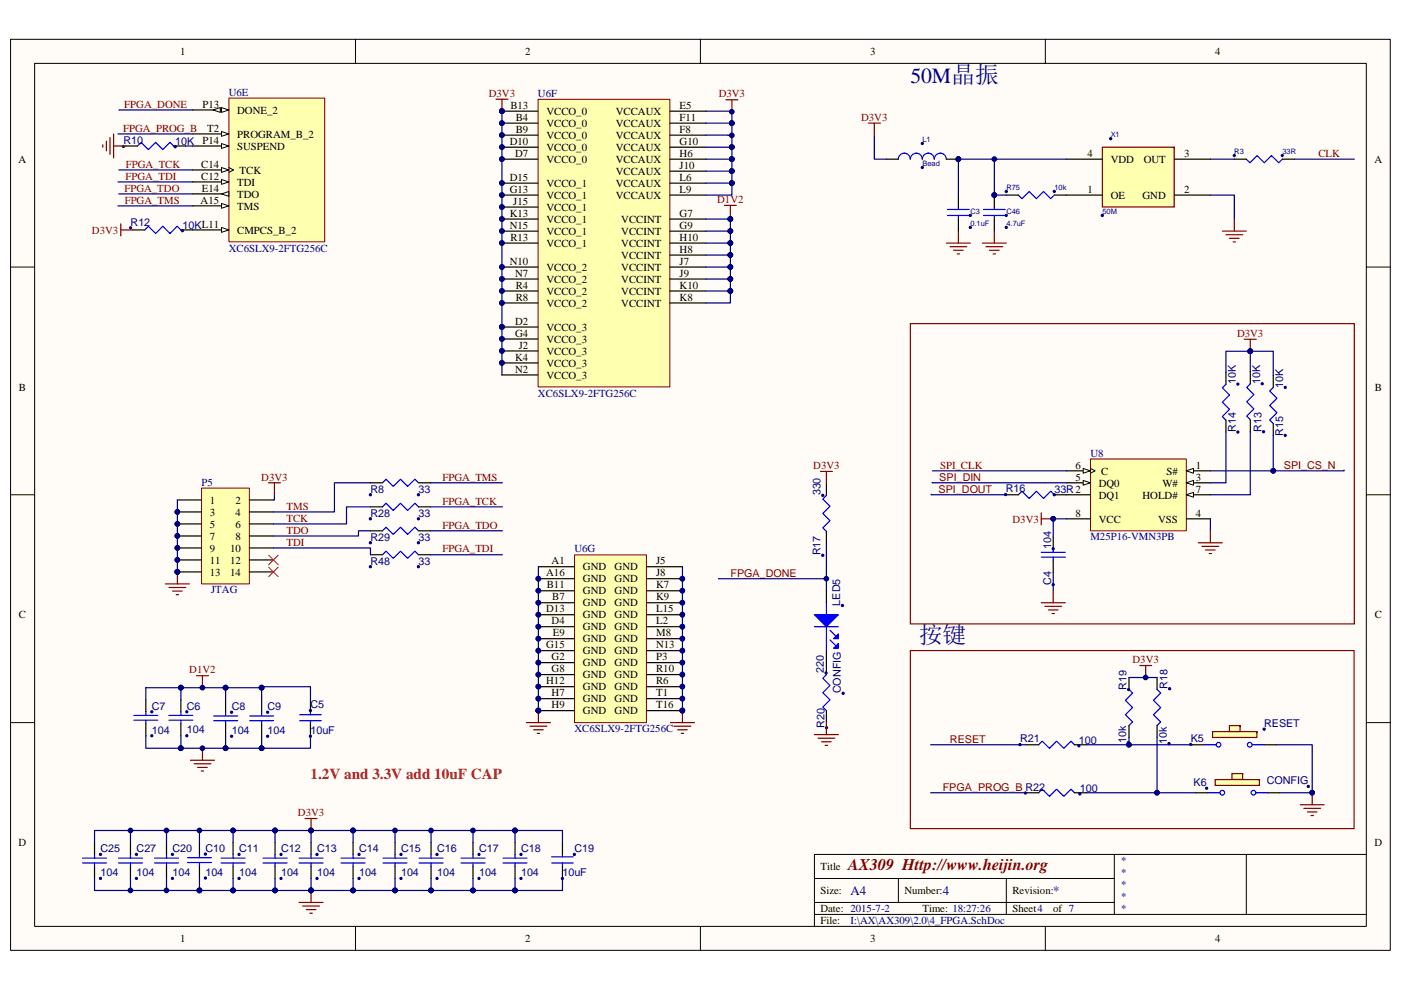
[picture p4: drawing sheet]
<svg xmlns="http://www.w3.org/2000/svg" width="297mm" height="210mm" viewBox="0 0 297 210" stroke-linecap="round" stroke-linejoin="round" font-family="sans-serif">
<path d="M2.3 8.4h292.5v193.2h-292.5z" fill="#fffcf8"/>
<path d="M2.2 8.3h292.6v193.3h-292.6z" fill="none" stroke="#000" stroke-width=".21"/>
<path d="M7.4 13.5h282.3v183h-282.3z" fill="#fffcf8"/>
<g fill="none" stroke="#000" stroke-width=".21">
<path d="M7.3 13.4h282.4v183.1h-282.4zM75.4 8.3v5.1M148.5 8.3v5.1M221.6 8.3v5.1M2.2 56.6h5.1M289.7 56.6h5.1M2.2 104.9h5.1M289.7 104.9h5.1M2.2 153.3h5.1M289.7 153.3h5.1M75.4 196.5v5.1M148.5 196.5v5.1"/>
<path d="M172.7 186.3h63.6M172.7 194h117M172.7 191.4h63.6M190.5 186.3v5.1M213.4 186.3v7.7M221.6 196.5v5.1M236.3 181.2v12.8M264.2 181.2h-91.5v15.3M289.7 181.2h-25.5v12.8"/>
</g>
<g fill="none" stroke="#00f" stroke-width=".25">
<path d="M175.2 105.1l-.7 .8 1.5 1.5-1.5 1.5 1.5 1.5-1.5 1.6 .7 .7M215.9 104.9l.8-.7 1.5 1.5 1.5-1.5 1.6 1.5 1.5-1.5 .7 .7M220.8 117.2h5.1M220.8 118.2h5.1M223.3 116.4v.8M223.3 118.2v.7M172.7 132.9h5.1M175.2 127.8v2.6M175.2 132.9v5.1M176 133.7l1.2 1.3M176 135.7l1.2 1.3M28.4 152.8h5.1"/>
<path d="M28.4 151.7h5.1M30.9 151v.7M30.9 152.8v.7M35.8 152.8h5.1M35.8 151.7h5.1M38.4 151v.7M38.4 152.8v.7M45.3 152.9h5.1M45.3 151.8h5.1M47.8 151.1v.7M47.8 152.9v.7M52.9 152.9h5.1"/>
<path d="M52.9 151.8h5.1M55.5 151.1v.7M55.5 152.9v.7M17.5 183h5.1M17.5 182h5.1M20 181.2v.8M20 183v.8M25.1 183h5.1M25.1 182h5.1M27.7 181.2v.8M27.7 183v.8M32.8 183h5"/>
<path d="M32.8 182h5M35.3 181.2v.8M35.3 183v.8M39.7 182.9h5.1M39.7 181.9h5.1M42.3 181.2v.7M42.3 182.9v.8M46.9 183h5.1M46.9 182h5.1M49.4 181.2v.8M49.4 183v.8M55.8 183h5.1"/>
<path d="M55.8 182h5.1M58.3 181.2v.8M58.3 183v.8M63.4 183h5.1M63.4 182h5.1M66 181.2v.8M66 183v.8M72.3 183h5.1M72.3 182h5.1M74.9 181.2v.8M74.9 183v.8M81.2 183h5.1"/>
<path d="M81.2 182h5.1M83.8 181.2v.8M83.8 183v.8M88.9 183h5M88.9 182h5M91.4 181.2v.8M91.4 183v.8M97.7 183h5.1M97.7 182h5.1M100.3 181.2v.8M100.3 183v.8M106.7 183h5"/>
<path d="M106.7 182h5M109.2 181.2v.8M109.2 183v.8"/>
</g>
<g fill="none" stroke="#000" stroke-width=".25">
<path d="M175.2 102.5v2.6M175.2 112.7v2.6M213.4 104.9h2.5M223.3 113.9v2.5M223.3 118.9v2.6M223.5 104.9h2.6M175.2 125.3v2.5M175.2 138v2.5M30.9 148.4v2.6M30.9 153.5v2.6M38.4 148.4v2.6M38.4 153.5v2.6"/>
<path d="M47.8 148.5v2.6M47.8 153.6v2.6M55.5 148.5v2.6M55.5 153.6v2.6M20 178.7v2.5M27.7 178.7v2.5M35.3 178.7v2.5M42.3 178.6v2.6M49.4 178.7v2.5M58.3 178.7v2.5M66 178.7v2.5M74.9 178.7v2.5"/>
<path d="M83.8 178.7v2.5M91.4 178.7v2.5M100.3 178.7v2.5M109.2 178.7v2.5M20 183.8v2.5M27.7 183.8v2.5M35.3 183.8v2.5M42.3 183.7v2.5M49.4 183.8v2.5M58.3 183.8v2.5M66 183.8v2.5M74.9 183.8v2.5"/>
<path d="M83.8 183.8v2.5M91.4 183.8v2.5M100.3 183.8v2.5M109.2 183.8v2.5"/>
</g>
<g fill="#000080" stroke="#000080" stroke-width=".21">
<path d="M174.3 117.6h.3v.4h-.3z" fill-rule="evenodd"/>
<path d="M178.4 128.3h.4v.3h-.4z" fill-rule="evenodd"/>
<path d="M84.8 181.1h.4v.3h-.4z" fill-rule="evenodd"/>
<path d="M84.8 186.1h.4v.4h-.4z" fill-rule="evenodd"/>
<path d="M67 181.1h.4v.3h-.4z" fill-rule="evenodd"/>
<path d="M67 186.1h.4v.4h-.4z" fill-rule="evenodd"/>
<path d="M50.5 181.1h.4v.3h-.4z" fill-rule="evenodd"/>
<path d="M50.5 186.1h.4v.4h-.4z" fill-rule="evenodd"/>
<path d="M75.9 181.1h.4v.3h-.4z" fill-rule="evenodd"/>
<path d="M75.9 186.1h.4v.4h-.4z" fill-rule="evenodd"/>
<path d="M110.3 181.1h.3v.3h-.3z" fill-rule="evenodd"/>
<path d="M110.3 186.1h.3v.4h-.3z" fill-rule="evenodd"/>
<path d="M92.5 181.1h.3v.3h-.3z" fill-rule="evenodd"/>
<path d="M92.5 186.1h.3v.4h-.3z" fill-rule="evenodd"/>
<path d="M21.1 181.1h.4v.3h-.4z" fill-rule="evenodd"/>
<path d="M21.1 186.1h.4v.4h-.4z" fill-rule="evenodd"/>
<path d="M28.7 181.1h.4v.3h-.4z" fill-rule="evenodd"/>
<path d="M28.7 186.1h.4v.4h-.4z" fill-rule="evenodd"/>
<path d="M36.4 181.1h.3v.3h-.3z" fill-rule="evenodd"/>
<path d="M36.4 186.1h.3v.4h-.3z" fill-rule="evenodd"/>
<path d="M48.9 150.9h.4v.3h-.4z" fill-rule="evenodd"/>
<path d="M56.6 150.9h.3v.3h-.3z" fill-rule="evenodd"/>
<path d="M223.1 123.8h.4v.4h-.4z" fill-rule="evenodd"/>
<path d="M223.4 104.8h.3v.3h-.3z" fill-rule="evenodd"/>
<circle cx="174.4" cy="105.1" r=".24"/>
<circle cx="178.8" cy="147.1" r=".24"/>
<circle cx="65.9" cy="188.9" r=".5"/>
<circle cx="59.6" cy="181.2" r=".24"/>
<circle cx="59.6" cy="186.3" r=".24"/>
<circle cx="65.9" cy="176.1" r=".5"/>
<circle cx="101.5" cy="181.2" r=".24"/>
<circle cx="101.6" cy="186.3" r=".24"/>
<circle cx="109.2" cy="176.1" r=".5"/>
<circle cx="91.4" cy="176.1" r=".5"/>
<circle cx="83.7" cy="176.1" r=".49"/>
<circle cx="42.9" cy="158.7" r=".49"/>
<circle cx="42.9" cy="145.9" r=".49"/>
<circle cx="32.2" cy="151" r=".24"/>
<circle cx="32.2" cy="156.1" r=".24"/>
<circle cx="39.6" cy="151" r=".24"/>
<circle cx="39.6" cy="156.1" r=".24"/>
<circle cx="49.1" cy="156.2" r=".24"/>
<circle cx="56.7" cy="156.2" r=".24"/>
<circle cx="43.5" cy="181.2" r=".24"/>
<circle cx="43.5" cy="186.2" r=".24"/>
<circle cx="223.3" cy="116.4" r=".24"/>
<circle cx="213.2" cy="104.9" r=".24"/>
<circle cx="223.3" cy="110" r=".49"/>
</g>
<g fill="#00f" stroke="#00f" stroke-width=".25">
<path d="M172.7 130.4h5.1l-2.6 2.5z" fill-rule="evenodd"/>
<path d="M177.8 134.5v1h-1.1z" fill-rule="evenodd"/>
<path d="M176.7 137.5l1.1-1v1z" fill-rule="evenodd"/>
</g>
<g fill="none" stroke="#800000" stroke-width=".25">
<path d="M173.9 100h2.6M175.2 100v2.5M220.8 110h2.5M220.8 108.8v2.5M254.1 115.1h5.1M254.8 115.9h3.6M255.6 116.6h2M256.4 117.4h.5M256.6 112.6v2.5M220.8 127.8h5.1M221.5 128.6h3.6M222.3 129.4h2"/>
<path d="M223.1 130.1h.5M223.3 125.3v2.5M41.7 143.3h2.5M42.9 143.3v2.6M42.9 158.7v2.5M40.4 161.2h5.1M41.1 162h3.6M41.9 162.8h2M42.7 163.5h.5M64.7 173.6h2.5M66 173.6v2.5M63.4 191.4h5.1"/>
<path d="M64.2 192.2h3.5M64.9 192.9h2.1M65.7 193.7h.5M66 188.9v2.5"/>
</g>
<path d="M197.4 104.8v.1h16M256.6 110v2.6M223.3 121.5v3.8M83.8 176.1v2.6M91.4 176.1v2.6M109.2 176.1v2.6M66 186.3v2.6" fill="none" stroke="#000080" stroke-width=".25"/>
<path d="M231.2 97.4h20.3v15.2h-20.3z" fill="#ffffb0"/>
<path d="M231.2 97.3h20.3v15.3h-20.3z" fill="none" stroke="#800000" stroke-width=".21"/>
<path d="M251.5 99.9h5.1" fill="none" stroke="#000" stroke-width=".25"/>
<path d="M251.5 99.9l1.5-.5v1z" fill="#fffcf8" stroke="#000" stroke-width=".21"/>
<path d="M226.1 104.9h5.1M251.5 102.4h5.1" fill="none" stroke="#000" stroke-width=".25"/>
<path d="M251.5 102.4l1.5-.5v1z" fill="#fffcf8" stroke="#000" stroke-width=".21"/>
<path d="M226.1 102.4h5.1M251.5 110h5.1" fill="none" stroke="#000" stroke-width=".25"/>
<path d="M229.7 101.9l1.5 .5-1.5 .5z" fill="#fffcf8" stroke="#000" stroke-width=".21"/>
<path d="M226.1 99.9h5.1" fill="none" stroke="#000" stroke-width=".25"/>
<path d="M231.2 99.4l1 .5-1 .5" fill="none" stroke="#000" stroke-width=".21"/>
<path d="M229.7 99.4l1.5 .5-1.5 .5z" fill="#fffcf8" stroke="#000" stroke-width=".21"/>
<path d="M251.5 104.9h5.1" fill="none" stroke="#000" stroke-width=".25"/>
<path d="M251.5 104.9l1.5-.5v1.1z" fill="#fffcf8" stroke="#000" stroke-width=".21"/>
<path d="M226.1 110h5.1" fill="none" stroke="#000" stroke-width=".25"/>
<g fill="none" stroke="#000080" stroke-width=".25">
<path d="M25 38.6h15.9M25.2 36h15.7M149.7 28.7h5.5M155.2 38.8v2.6h-5.5M155.2 26.1v5.1M155.2 33.8v2.5M25 43.7h15.9M25.2 41.1h15.7M154.9 51.6v2.5M106.4 69.4v10.1M154.9 61.7v2.6h-5.2M197.6 102.3l28.5 .1"/>
<path d="M226.1 110h-2.8v3.9M30.9 145.9h7.5M42.3 176.1v2.5M100.3 176.1v2.6"/>
</g>
<g fill="#000080" stroke="#000080" stroke-width=".21">
<circle cx="100.3" cy="176.1" r=".49"/>
<circle cx="223.3" cy="110" r=".49"/>
<circle cx="38.3" cy="145.9" r=".5"/>
<circle cx="42.3" cy="176.1" r=".49"/>
<circle cx="155.2" cy="23.7" r=".5"/>
<circle cx="154.8" cy="54.1" r=".49"/>
<circle cx="154.8" cy="51.5" r=".49"/>
<circle cx="154.8" cy="61.7" r=".49"/>
<circle cx="155.2" cy="28.7" r=".5"/>
<circle cx="155.2" cy="31.2" r=".5"/>
<circle cx="155.2" cy="26.1" r=".5"/>
<circle cx="155.2" cy="36.3" r=".5"/>
<circle cx="155.2" cy="33.7" r=".5"/>
<circle cx="155.2" cy="38.8" r=".5"/>
<circle cx="106.4" cy="69.3" r=".49"/>
<circle cx="106.4" cy="23.6" r=".5"/>
</g>
<path d="M105.2 21h2.5M106.4 21v2.6M153.9 21.2h2.5M155.2 21.2v2.5M153.6 43.6h2.5M154.9 43.6v2.5" fill="none" stroke="#800000" stroke-width=".25"/>
<path d="M42.8 103.5h10.1v20.3h-10.1z" fill="#ffffb0"/>
<path d="M42.7 103.5h10.2v20.3h-10.2z" fill="none" stroke="#800000" stroke-width=".21"/>
<g fill="none" stroke="#000" stroke-width=".25">
<path d="M26.6 31h2.6M36.8 31h2.5M28.1 48.8h2.6M38.3 48.8h2.6M259.9 79v2.5M265.1 78.9v2.5M270 79.7v2.5M259.9 89.1v2.6M265.1 89v2.6M270 89.8v2.6M37.6 106h5.1M37.6 108.6h5.1"/>
<path d="M37.6 111.1h5.1M37.6 113.7h5.1M37.6 116.2h5.1M37.6 118.8h5.1M52.9 106h5.1M52.9 108.6h5.1M52.9 111.1h5.1M52.9 113.7h5.1M52.9 116.2h5.1M52.9 118.8h5.1M37.6 121.3h5.1M52.9 121.3h5.1"/>
<path d="M175.2 140.5v2.6M175.2 150.7v2.6"/>
</g>
<g fill="#000080" stroke="#000080" stroke-width=".21">
<path d="M26 30.9h.3v.3h-.3z" fill-rule="evenodd"/>
<path d="M37 31h.3v.3h-.3z" fill-rule="evenodd"/>
<path d="M27.5 48.2h.3v.3h-.3z" fill-rule="evenodd"/>
<path d="M38.5 48.8h.3v.3h-.3z" fill-rule="evenodd"/>
<path d="M262.3 81.3h.3v.3h-.3z" fill-rule="evenodd"/>
<path d="M267.7 91.4h.4v.3h-.4z" fill-rule="evenodd"/>
<path d="M272.3 82h.4v.4h-.4z" fill-rule="evenodd"/>
<path d="M175.1 154.2h.3v.3h-.3z" fill-rule="evenodd"/>
<path d="M175 142.6h.3v.3h-.3z" fill-rule="evenodd"/>
<circle cx="37.6" cy="108.6" r=".49"/>
<circle cx="37.6" cy="111.1" r=".49"/>
<circle cx="37.6" cy="113.7" r=".49"/>
<circle cx="37.6" cy="116.2" r=".49"/>
<circle cx="37.6" cy="118.8" r=".49"/>
<circle cx="37.6" cy="121.3" r=".49"/>
<circle cx="114.1" cy="150.7" r=".49"/>
<circle cx="144.7" cy="150.7" r=".49"/>
<circle cx="262.5" cy="91.6" r=".24"/>
<circle cx="267.6" cy="81.4" r=".24"/>
<circle cx="265.1" cy="74.5" r=".5"/>
<circle cx="272.5" cy="92.4" r=".24"/>
<circle cx="269.9" cy="99.9" r=".49"/>
</g>
<g fill="none" stroke="#000080" stroke-width=".25">
<path d="M25 28.4h15.9M39.3 31h1.6M40.9 23.3h-15.7M197.7 99.9h28.4M259.9 91.7v10.7h-3.3M265.1 91.6v13.3h-8.5M270 92.4v7.5h-13.4M285 99.7v.2h-15M37.6 106v15.3M58.2 104.9v1.1h-.2M175.2 115.3v10M114.1 120.2v30.5"/>
<path d="M144.7 120.2v30.5M197.3 158h20.4M197.3 168.1h20.4"/>
</g>
<g fill="none" stroke="#800000" stroke-width=".25">
<path d="M21.8 30.7v.5M22.6 30v2M23.3 29.2v3.5M24.1 31h2.5M24.1 28.4v5.1M25.6 48.8h2.5M25.6 47.5v2.5M263.8 72h2.6M265.1 72v2.5M56.9 102.4h2.6M58.2 102.4v2.5M35.1 123.8h5"/>
<path d="M35.8 124.6h3.6M36.6 125.4h2M37.4 126.1h.5M37.6 121.3v2.5M111.6 153.3h5.1M112.4 154h3.5M113.1 154.8h2.1M113.9 155.6h.5M114.1 150.7v2.6M142.1 153.3h5.1M142.9 154h3.6M143.7 154.8h2"/>
<path d="M144.4 155.6h.5M144.7 150.7v2.6M172.7 155.8h5.1M173.4 156.6h3.6M174.2 157.3h2M175 158.1h.5M175.2 153.3v2.5"/>
</g>
<path d="M57 117.8l2 2M59 117.8l-2 2M57 120.3l2 2M59 120.3l-2 2" fill="none" stroke="#f00" stroke-width=".21"/>
<path d="M29.2 31l.7-.8 1.6 1.5 1.5-1.5 1.5 1.5 1.5-1.5 .8 .8M30.7 48.8l.8-.8 1.5 1.5 1.5-1.5 1.5 1.5 1.6-1.5 .7 .8M259.9 81.5l-.7 .8 1.5 1.5-1.5 1.5 1.5 1.5-1.5 1.5 .7 .8M265.1 81.4l-.8 .8 1.6 1.5-1.6 1.5 1.6 1.5-1.6 1.6 .8 .7M270 82.2l-.8 .8 1.5 1.5-1.5 1.5 1.5 1.5-1.5 1.6 .8 .7M175.2 143.1l-.7 .8 1.5 1.5-1.5 1.5 1.5 1.5-1.5 1.6 .7 .7M256.1 168.1h2.6M266.3 168.1h2.5" fill="none" stroke="#00f" stroke-width=".25"/>
<g fill="#ffffb0" stroke="#800000" stroke-width=".25">
<path d="M257.6 165.4v1.2h9.4v-1.2z" fill-rule="evenodd"/>
<path d="M261.2 164.1v1.2h2.3v-1.2z" fill-rule="evenodd"/>
</g>
<g fill="none" stroke="#00f" stroke-width=".25">
<path d="M220.2 158l.8-.8 1.5 1.5 1.5-1.5 1.5 1.5 1.6-1.5 .7 .8M255.3 158h2.5M265.5 158h2.5"/>
<circle cx="259.1" cy="168.1" r=".5"/>
<circle cx="265.8" cy="168.1" r=".49"/>
</g>
<path d="M217.7 158h2.5M227.8 158h2.6M253.6 168.1h2.5M268.8 168.1h2.6" fill="none" stroke="#000" stroke-width=".25"/>
<g fill="#000080" stroke="#000080" stroke-width=".21">
<path d="M255.7 167h.3v.4h-.3z" fill-rule="evenodd"/>
<path d="M216.1 157.8h.3v.3h-.3z" fill-rule="evenodd"/>
<path d="M228.6 158h.3v.4h-.3z" fill-rule="evenodd"/>
<circle cx="277.4" cy="166.8" r=".24"/>
</g>
<g fill="#ffffb0" stroke="#800000" stroke-width=".25">
<path d="M257.1 155.2v1.2h9.4v-1.2z" fill-rule="evenodd"/>
<path d="M260.7 153.9v1.3h2.2v-1.3z" fill-rule="evenodd"/>
</g>
<g fill="none" stroke="#00f" stroke-width=".25">
<path d="M239.4 146.2l.7 .8-1.5 1.5 1.5 1.6-1.5 1.5 1.5 1.5-.7 .8M245.3 146.2l.8 .8-1.5 1.5 1.5 1.6-1.5 1.5 1.5 1.5-.8 .8M220.2 168.1l.8-.7 1.5 1.5 1.5-1.5 1.5 1.5 1.6-1.5 .7 .7"/>
<circle cx="258.3" cy="158" r=".49"/>
<circle cx="265" cy="158" r=".5"/>
</g>
<path d="M239.4 143.7v2.5M239.4 153.9v2.5M245.3 143.7v2.5M245.3 153.9v2.5M252.8 158h2.5M268 158h2.6M217.7 168.1h2.5M227.8 168.1h2.6" fill="none" stroke="#000" stroke-width=".25"/>
<g fill="#000080" stroke="#000080" stroke-width=".21">
<path d="M217.2 168h.4v.4h-.4z" fill-rule="evenodd"/>
<path d="M228.8 168.2h.3v.4h-.3z" fill-rule="evenodd"/>
<path d="M239.1 146.1h.3l.1 .3h-.4z" fill-rule="evenodd"/>
<path d="M239.1 157.3h.3v.4h-.3z" fill-rule="evenodd"/>
<path d="M247.7 157.6h.3v.3h-.3z" fill-rule="evenodd"/>
<circle cx="252.5" cy="157.9" r=".23"/>
<circle cx="268" cy="154.7" r=".24"/>
<circle cx="278.2" cy="168.1" r=".5"/>
<circle cx="242.9" cy="143.7" r=".5"/>
<circle cx="248" cy="146.1" r=".24"/>
<circle cx="265.1" cy="74.5" r=".5"/>
<circle cx="239.4" cy="158" r=".5"/>
<circle cx="245.3" cy="168.1" r=".5"/>
<circle cx="175.2" cy="122.7" r=".5"/>
<circle cx="155.2" cy="26.1" r=".5"/>
<circle cx="155.2" cy="31.2" r=".5"/>
<circle cx="155.2" cy="33.7" r=".5"/>
<circle cx="155.2" cy="38.8" r=".5"/>
<circle cx="155.2" cy="36.3" r=".5"/>
<circle cx="154.8" cy="46.5" r=".49"/>
<circle cx="154.8" cy="49" r=".49"/>
<circle cx="154.8" cy="51.5" r=".49"/>
<circle cx="154.8" cy="54.1" r=".49"/>
<circle cx="154.8" cy="56.6" r=".49"/>
<circle cx="154.8" cy="59.2" r=".49"/>
<circle cx="154.8" cy="61.7" r=".49"/>
</g>
<path d="M193 68.6h94.1v63.7h-94.1zM193 138h94.1v37.7h-94.1zM241.6 141.2h2.6M242.9 141.2v2.5M275.7 170.7h5.1M276.4 171.4h3.6M277.2 172.2h2M278 173h.5M278.2 168.1v2.6" fill="none" stroke="#800000" stroke-width=".25"/>
<g fill="none" stroke="#000080" stroke-width=".25">
<path d="M149.7 31.2h5.5v2.6h-5.5M149.7 23.6h5.5v2.5h-5.5M149.7 36.3h5.5v2.5h-5.5M149.7 56.6h5.2M149.7 46.5h5.2M149.7 54.1h5.2v7.6h-5.2M149.7 49h5.2M149.7 59.2h5.2M154.9 46.1v5.5h-5.2M265.1 74.5h4.9v5.2M152.3 122.7h22.9M230.4 158h9"/>
<path d="M239.4 156.4v1.6h13.4M239.4 143.7h5.9M245.3 156.4v11.7h-14.9M270.6 158h7.6v10.1h-6.8M245.3 168.1h8.3"/>
</g>
<path d="M121.8 117.7h15.3v35.6h-15.3z" fill="#ffffb0"/>
<path d="M121.8 117.7h15.3v35.6h-15.3z" fill="none" stroke="#800000" stroke-width=".21"/>
<g fill="none" stroke="#000" stroke-width=".25">
<path d="M114.1 120.2h7.7M114.1 122.7h7.7M114.1 125.3h7.7M114.1 127.8h7.7M114.1 130.4h7.7M114.1 132.9h7.7M114.1 135.5h7.7M114.1 138h7.7M137.1 120.2h7.6M137.1 122.7h7.6M137.1 125.3h7.6M137.1 127.8h7.6"/>
<path d="M137.1 130.4h7.6M137.1 132.9h7.6M137.1 135.5h7.6M137.1 138h7.6M114.1 140.5h7.7M114.1 143.1h7.7M114.1 145.6h7.7M114.1 148.2h7.7M114.1 150.7h7.7M137.1 140.5h7.6M137.1 143.1h7.6M137.1 145.6h7.6"/>
<path d="M137.1 148.2h7.6M137.1 150.7h7.6"/>
</g>
<g fill="#000080" stroke="#000080" stroke-width=".21">
<circle cx="114.1" cy="122.7" r=".49"/>
<circle cx="114.1" cy="125.3" r=".49"/>
<circle cx="114.1" cy="127.8" r=".49"/>
<circle cx="114.1" cy="130.4" r=".49"/>
<circle cx="114.1" cy="132.9" r=".49"/>
<circle cx="114.1" cy="135.5" r=".49"/>
<circle cx="114.1" cy="138" r=".49"/>
<circle cx="114.1" cy="140.5" r=".49"/>
<circle cx="114.1" cy="143.1" r=".49"/>
<circle cx="114.1" cy="145.6" r=".49"/>
<circle cx="114.1" cy="148.2" r=".49"/>
<circle cx="114.1" cy="150.7" r=".49"/>
<circle cx="144.7" cy="122.7" r=".49"/>
<circle cx="144.7" cy="125.3" r=".49"/>
<circle cx="144.7" cy="127.8" r=".49"/>
<circle cx="144.7" cy="130.4" r=".49"/>
<circle cx="144.7" cy="132.9" r=".49"/>
<circle cx="144.7" cy="135.5" r=".49"/>
<circle cx="144.7" cy="138" r=".49"/>
<circle cx="144.7" cy="140.5" r=".49"/>
<circle cx="144.7" cy="143.1" r=".49"/>
<circle cx="144.7" cy="145.6" r=".49"/>
<circle cx="144.7" cy="148.2" r=".49"/>
<circle cx="144.7" cy="150.7" r=".49"/>
</g>
<path d="M114.1 21.1h27.9v61h-27.9z" fill="#ffffb0"/>
<path d="M114.1 21.1h27.9v61h-27.9z" fill="none" stroke="#800000" stroke-width=".21"/>
<g fill="none" stroke="#000" stroke-width=".25">
<path d="M106.4 23.6h7.7M106.4 26.1h7.7M106.4 28.7h7.7M106.4 31.2h7.7M106.4 33.8h7.7M106.4 38.8h7.7M142 23.6h7.7M142 26.1h7.7M142 28.7h7.7M142 31.2h7.7M142 33.8h7.7M142 36.3h7.7"/>
<path d="M142 38.8h7.7M106.4 41.4h7.7M106.4 46.5h7.7M106.4 49h7.7M106.4 51.6h7.7M106.4 56.6h7.7M106.4 59.2h7.7M106.4 43.9h7.7M142 41.4h7.7M142 46.5h7.7M142 49h7.7M142 51.6h7.7"/>
<path d="M142 54.1h7.7M142 56.6h7.7M142 59.2h7.7M106.4 61.7h7.7M106.4 64.3h7.7M106.4 69.4h7.7M106.4 71.9h7.7M106.4 74.4h7.7M106.4 77h7.7M106.4 79.5h7.7M142 61.7h7.7M142 64.3h7.7"/>
</g>
<g fill="#000080" stroke="#000080" stroke-width=".21">
<circle cx="106.4" cy="23.6" r=".5"/>
<circle cx="106.4" cy="26.1" r=".5"/>
<circle cx="106.4" cy="28.7" r=".5"/>
<circle cx="106.4" cy="31.2" r=".49"/>
<circle cx="106.4" cy="33.7" r=".5"/>
<circle cx="106.4" cy="38.8" r=".5"/>
<circle cx="106.4" cy="41.4" r=".49"/>
<circle cx="106.4" cy="43.9" r=".5"/>
<circle cx="106.4" cy="46.5" r=".5"/>
<circle cx="106.4" cy="49" r=".49"/>
<circle cx="106.4" cy="51.5" r=".49"/>
<circle cx="106.4" cy="56.6" r=".5"/>
<circle cx="106.4" cy="59.2" r=".49"/>
<circle cx="106.4" cy="61.7" r=".5"/>
<circle cx="106.4" cy="64.3" r=".5"/>
<circle cx="106.4" cy="69.3" r=".49"/>
<circle cx="106.4" cy="71.9" r=".5"/>
<circle cx="106.4" cy="74.4" r=".5"/>
<circle cx="106.4" cy="77" r=".5"/>
</g>
<path d="M48.6 20.8h20.3v30.5h-20.3z" fill="#ffffb0"/>
<path d="M48.5 20.8h20.4v30.5h-20.4z" fill="none" stroke="#800000" stroke-width=".21"/>
<path d="M40.9 28.4h7.6" fill="none" stroke="#000" stroke-width=".25"/>
<path d="M47 27.9l1.5 .5-1.5 .5z" fill="#fffcf8" stroke="#000" stroke-width=".21"/>
<path d="M40.9 31h7.6" fill="none" stroke="#000" stroke-width=".25"/>
<path d="M47 30.5l1.5 .5-1.5 .5z" fill="#fffcf8" stroke="#000" stroke-width=".21"/>
<path d="M40.9 48.8h7.6" fill="none" stroke="#000" stroke-width=".25"/>
<path d="M47 48.2l1.5 .6-1.5 .5z" fill="#fffcf8" stroke="#000" stroke-width=".21"/>
<path d="M40.9 23.3h7.6" fill="none" stroke="#000" stroke-width=".25"/>
<g fill="#fffcf8" stroke="#000" stroke-width=".21">
<path d="M47 22.8l1.5 .5-1.5 .5z"/>
<path d="M45.2 23.3l1.5-.5v1z"/>
</g>
<path d="M40.9 36h7.6" fill="none" stroke="#000" stroke-width=".25"/>
<path d="M48.5 35.5l1 .5-1 .6" fill="none" stroke="#000" stroke-width=".21"/>
<path d="M47 35.5l1.5 .5-1.5 .6z" fill="#fffcf8" stroke="#000" stroke-width=".21"/>
<path d="M40.9 38.6h7.6" fill="none" stroke="#000" stroke-width=".25"/>
<path d="M47 38.1l1.5 .5-1.5 .5z" fill="#fffcf8" stroke="#000" stroke-width=".21"/>
<path d="M40.9 43.7h7.6" fill="none" stroke="#000" stroke-width=".25"/>
<path d="M47 43.2l1.5 .5-1.5 .5z" fill="#fffcf8" stroke="#000" stroke-width=".21"/>
<path d="M40.9 41.1h7.6" fill="none" stroke="#000" stroke-width=".25"/>
<path d="M47 41.1l1.5-.5v1z" fill="#fffcf8" stroke="#000" stroke-width=".21"/>
<path d="M106.4 23.6v45.8M210.8 33.8v7.6h2.6M256.6 33.8h5.1M274.4 33.8h12.7" fill="none" stroke="#000080" stroke-width=".25"/>
<g fill="#000080" stroke="#000080" stroke-width=".21">
<path d="M213.2 40.4h.3v.4h-.3z" fill-rule="evenodd"/>
<path d="M261.5 32.8h.4v.4h-.4z" fill-rule="evenodd"/>
<path d="M213.2 45.5h.3v.4h-.3z" fill-rule="evenodd"/>
<path d="M195.4 30.3h.3v.3h-.3z" fill-rule="evenodd"/>
<circle cx="106.4" cy="69.3" r=".49"/>
<circle cx="106.4" cy="23.6" r=".5"/>
<circle cx="210.8" cy="41.4" r=".49"/>
<circle cx="210.8" cy="33.7" r=".49"/>
<circle cx="223.5" cy="40.6" r=".24"/>
<circle cx="271.9" cy="33" r=".24"/>
<circle cx="213.3" cy="48.2" r=".24"/>
<circle cx="203.2" cy="33.7" r=".5"/>
<circle cx="195.5" cy="35.5" r=".24"/>
</g>
<path d="M200.6 33.8a1.27 1.27 0 0 0-1.3-1.3 1.27 1.27 0 0 0-1.2 1.3v-.1a1.25 1.25 0 0 0-1.3-1.2 1.3 1.3 0 0 0-1.3 1.3v-.1a1.25 1.25 0 0 0-1.2-1.2 1.3 1.3 0 0 0-1.3 1.3v-.1a1.25 1.25 0 0 0-1.3-1.2h.1a1.24 1.24 0 0 0-1.3 1.3M264.2 33.8l.8 .7 1.5-1.5 1.6 1.5 1.5-1.5 1.5 1.5 .8-.7M208.5 45.7h4.6M208.5 44.4h4.6M210.8 43.9v.5M210.8 45.7v.8M215.9 41.4l.8 .7 1.5-1.5 1.5 1.5 1.6-1.5 1.5 1.5 .7-.7" fill="none" stroke="#00f" stroke-width=".25"/>
<path d="M187.9 33.8h2.6M200.7 33.8h2.5M261.7 33.8h2.5M271.9 33.8h2.5M210.8 41.4v2.5M210.8 46.5v2.5M213.4 41.4h2.5M223.5 41.4h2.6" fill="none" stroke="#000" stroke-width=".25"/>
<path d="M233.7 31.2v12.7h15.3v-12.7z" fill-rule="evenodd" fill="#ffffb0" stroke="#800000" stroke-width=".25"/>
<g fill="none" stroke="#000" stroke-width=".25">
<path d="M226.1 33.8h7.6M249 33.8h7.6M203.2 41.4v2.5M203.2 46.5v2.5M226.1 41.4h7.6M249 41.4h7.6M78.5 102.4h2.6M78.5 107.5h2.6M78.5 112.6h2.6M78.5 117.7h2.6M88.7 102.4h2.6M88.7 107.5h2.6"/>
<path d="M88.7 112.6h2.6M88.7 117.7h2.6M65.8 148.5v2.6M65.8 153.6v2.6M119.2 178.7v2.5M119.2 183.8v2.5"/>
</g>
<g fill="#000080" stroke="#000080" stroke-width=".21">
<path d="M235.3 29.2h.4v.4h-.4z" fill-rule="evenodd"/>
<path d="M205.6 48.1h.3v.3h-.3z" fill-rule="evenodd"/>
<path d="M78.4 104.8h.3v.3h-.3z" fill-rule="evenodd"/>
<path d="M78.4 109.9h.3v.3h-.3z" fill-rule="evenodd"/>
<path d="M88.5 114.9h.4v.4h-.4z" fill-rule="evenodd"/>
<path d="M88.5 120h.4v.4h-.4z" fill-rule="evenodd"/>
<path d="M121.6 181.1h.4v.3h-.4z" fill-rule="evenodd"/>
<path d="M119.1 186.1h.3v.4h-.3z" fill-rule="evenodd"/>
<circle cx="233.7" cy="45.7" r=".24"/>
<circle cx="205.7" cy="45.7" r=".24"/>
<circle cx="203.2" cy="33.7" r=".5"/>
<circle cx="265.1" cy="74.5" r=".5"/>
<circle cx="47.8" cy="158.7" r=".49"/>
<circle cx="38.3" cy="158.7" r=".5"/>
<circle cx="47.8" cy="145.9" r=".49"/>
<circle cx="38.3" cy="145.9" r=".5"/>
<circle cx="65.9" cy="176.1" r=".5"/>
<circle cx="58.3" cy="176.1" r=".49"/>
<circle cx="74.8" cy="176.1" r=".5"/>
<circle cx="109.2" cy="176.1" r=".5"/>
<circle cx="27.7" cy="176.1" r=".49"/>
<circle cx="35.3" cy="176.1" r=".5"/>
<circle cx="27.7" cy="188.9" r=".49"/>
<circle cx="35.3" cy="188.9" r=".5"/>
<circle cx="49.4" cy="176.1" r=".5"/>
<circle cx="42.3" cy="188.9" r=".49"/>
<circle cx="49.4" cy="188.9" r=".5"/>
<circle cx="58.3" cy="188.9" r=".49"/>
<circle cx="88.7" cy="104.9" r=".24"/>
<circle cx="88.7" cy="110" r=".24"/>
<circle cx="78.5" cy="115.1" r=".24"/>
<circle cx="78.5" cy="120.2" r=".24"/>
<circle cx="65.9" cy="188.9" r=".5"/>
<circle cx="74.8" cy="188.9" r=".5"/>
<circle cx="83.7" cy="188.9" r=".49"/>
<circle cx="91.4" cy="188.9" r=".5"/>
<circle cx="100.3" cy="188.9" r=".49"/>
<circle cx="65.8" cy="150.7" r=".24"/>
<circle cx="65.8" cy="156.2" r=".24"/>
<circle cx="55.5" cy="145.9" r=".5"/>
<circle cx="55.5" cy="158.7" r=".5"/>
<circle cx="109.2" cy="188.9" r=".5"/>
</g>
<g fill="none" stroke="#00f" stroke-width=".25">
<path d="M200.9 45.7h4.6M200.9 44.4h4.6M203.2 43.9v.5M203.2 45.7v.8M81.1 102.4l.7-.8 1.6 1.6 1.5-1.6 1.5 1.6 1.6-1.6 .7 .8M81.1 107.5l.7-.8 1.6 1.6 1.5-1.6 1.5 1.6 1.6-1.6 .7 .8M81.1 112.6l.7-.8 1.6 1.5 1.5-1.5 1.5 1.5 1.6-1.5 .7 .8M81.1 117.7l.7-.8 1.6 1.5 1.5-1.5 1.5 1.5 1.6-1.5 .7 .8M63.5 152.9h4.6M63.5 151.6h4.6M65.8 151.1v.5M65.8 152.9v.7"/>
<path d="M117 183h4.5M117 181.7h4.5M119.2 181.2v.5M119.2 183v.8"/>
</g>
<g fill="none" stroke="#800000" stroke-width=".25">
<path d="M184.1 26.1h2.6M185.4 26.1v2.6M200.7 51.6h5M201.4 52.3h3.6M202.2 53.1h2M202.9 53.8h.6M203.2 49v2.6M208.3 51.6h5.1M209 52.3h3.6M209.8 53.1h2M210.6 53.8h.5M210.8 49v2.6"/>
<path d="M259.2 49h5M259.9 49.8h3.6M260.7 50.5h2M261.4 51.3h.6M261.7 46.5v2.5"/>
</g>
<g fill="none" stroke="#000080" stroke-width=".25">
<path d="M185.4 28.7v5.1h2.5M226.1 33.8h-22.9v7.6M256.6 41.4h5.1v5.1M265.1 78.9v-4.4h-5.2v4.5M58 116.2h20.5v1.5M78.5 102.4h-7.6v6.2h-12.9M78.5 107.5h-5v3.6h-15.5M78.5 112.6h-2.5v1.1h-18M91.3 102.4h15.2M91.3 107.5h15.2M91.3 112.6h15.2M91.3 117.7h15.2"/>
<path d="M30.9 156.1v2.6h7.5M30.9 145.9v2.5M38.4 156.1v2.6M38.4 158.7h17.1M47.8 145.9v2.6M47.8 156.2v2.5M55.5 145.9h-17.1v2.5M55.5 145.9v-.3h10.3v2.9M55.5 145.9v2.6M55.5 156.2v2.5M65.8 156.2v2.5h-10.3M27.7 176.1v2.6"/>
<path d="M35.3 176.1v2.6M49.4 176.1h-29.4v2.6M58.3 176.1v2.6M58.3 176.1h-8.9v2.6M58.3 176.1h60.9v2.6M66 176.1v2.6M74.9 176.1v2.6M20 186.3v2.6h22.3M27.7 186.3v2.6M35.3 186.3v2.6M42.3 186.2v2.7M42.3 188.9h66.9"/>
<path d="M49.4 186.3v2.6M58.3 186.3v2.6M66 188.9h.1M74.9 186.3v2.6M83.8 186.3v2.6M91.4 186.3v2.6M100.3 186.3v2.6M109.2 186.3v2.6M119.2 186.3v2.6h-10"/>
</g>
<text font-size="5.1" fill="#000080" x="194.8" y="136.3">按键</text>
<text font-size="4.6" fill="#000080" x="193" y="17.5">50M晶振</text>
<text font-size="3.5" fill="#800000" x="179.8" y="184.6">AX309 Http://www.heijin.org</text>
<text font-size="3.2" fill="#ee0e22" x="65.8" y="165.3">1.2V and 3.3V add 10uF CAP</text>
<g font-size="2.8" fill="#000080">
<text x="180.3" y="189.8">A4</text>
<text x="199.9" y="189.8">4</text>
<text x="223.3" y="189.8">*</text>
</g>
<g font-size="2.3">
<text x="38.2" y="11.7">1</text>
<text x="111.4" y="11.7">2</text>
<text x="184.5" y="11.7">3</text>
<text x="257.6" y="11.7">4</text>
<text x="42.9" y="22.8">P13</text>
<text x="108.2" y="23.1">B13</text>
<text x="144.1" y="23.1">E5</text>
<text x="43.9" y="27.9">T2</text>
<text x="50.3" y="29.2">PROGRAM_B_2</text>
<text x="50.3" y="24.1">DONE_2</text>
<text x="109.3" y="25.6">B4</text>
<text x="109.3" y="28.2">B9</text>
<text x="115.8" y="24.4">VCCO_0</text>
<text x="115.8" y="26.9">VCCO_0</text>
<text x="115.8" y="29.5">VCCO_0</text>
<text x="130.6" y="24.4">VCCAUX</text>
<text x="130.6" y="26.9">VCCAUX</text>
<text x="130.6" y="29.5">VCCAUX</text>
<text x="144.1" y="25.6">F11</text>
<text x="144.1" y="28.2">F8</text>
<text x="4" y="34.5">A</text>
<text x="42.6" y="35.6">C14</text>
<text x="42.9" y="30.5">P14</text>
<text x="50.3" y="31.7">SUSPEND</text>
<text x="108.1" y="30.7">D10</text>
<text x="109.2" y="33.3">D7</text>
<text x="115.8" y="32">VCCO_0</text>
<text x="115.8" y="34.5">VCCO_0</text>
<text x="130.6" y="32">VCCAUX</text>
<text x="130.6" y="34.5">VCCAUX</text>
<text x="144.1" y="30.7">G10</text>
<text x="144.1" y="33.3">H6</text>
<text x="144.1" y="35.8">J10</text>
<text x="230.5" y="33.3">4</text>
<text x="235.5" y="34.5">VDD</text>
<text x="242.5" y="34.5">OUT</text>
<text x="251" y="33.3">3</text>
<text x="291.4" y="34.5">A</text>
<text x="42.6" y="38.1">C12</text>
<text x="42.8" y="40.6">E14</text>
<text x="50.3" y="39.4">TDI</text>
<text x="50.3" y="41.9">TDO</text>
<text x="50.8" y="36.8">TCK</text>
<text x="108.1" y="38.4">D15</text>
<text x="108.1" y="40.9">G13</text>
<text x="115.8" y="39.6">VCCO_1</text>
<text x="130.6" y="37.1">VCCAUX</text>
<text x="130.6" y="39.6">VCCAUX</text>
<text x="144.1" y="38.4">L6</text>
<text x="144.1" y="40.9">L9</text>
<text x="230.5" y="40.9">1</text>
<text x="251" y="40.9">2</text>
<text x="42.5" y="43.2">A15</text>
<text x="50.3" y="44.4">TMS</text>
<text x="108.1" y="46">K13</text>
<text x="108.8" y="43.4">J15</text>
<text x="115.8" y="42.2">VCCO_1</text>
<text x="115.8" y="44.7">VCCO_1</text>
<text x="115.8" y="47.2">VCCO_1</text>
<text x="130.6" y="42.2">VCCAUX</text>
<text x="131.7" y="47.2">VCCINT</text>
<text x="144.1" y="46">G7</text>
<text x="235.5" y="42.2">OE</text>
<text x="242.2" y="42.2">GND</text>
<text x="50.3" y="49.5">CMPCS_B_2</text>
<text x="108.1" y="48.5">N15</text>
<text x="108.2" y="51.1">R13</text>
<text x="115.8" y="49.8">VCCO_1</text>
<text x="115.8" y="52.3">VCCO_1</text>
<text x="131.7" y="49.8">VCCINT</text>
<text x="131.7" y="52.3">VCCINT</text>
<text x="144.1" y="48.5">G9</text>
<text x="144.1" y="51.1">H10</text>
<text x="144.1" y="53.6">H8</text>
<text x="108.1" y="56.2">N10</text>
<text x="109.2" y="58.7">N7</text>
<text x="115.8" y="57.4">VCCO_2</text>
<text x="115.8" y="60">VCCO_2</text>
<text x="131.7" y="54.9">VCCINT</text>
<text x="131.7" y="57.4">VCCINT</text>
<text x="131.7" y="60">VCCINT</text>
<text x="144.1" y="56.2">J7</text>
<text x="144.1" y="58.7">J9</text>
<text x="109.3" y="61.2">R4</text>
<text x="109.3" y="63.8">R8</text>
<text x="115.8" y="62.5">VCCO_2</text>
<text x="115.8" y="65">VCCO_2</text>
<text x="131.7" y="62.5">VCCINT</text>
<text x="131.7" y="65">VCCINT</text>
<text x="144.1" y="61.2">K10</text>
<text x="144.1" y="63.8">K8</text>
<text x="109.2" y="68.9">D2</text>
<text x="109.2" y="71.4">G4</text>
<text x="115.8" y="70.1">VCCO_3</text>
<text x="109.2" y="76.5">K4</text>
<text x="110" y="74">J2</text>
<text x="115.8" y="72.7">VCCO_3</text>
<text x="115.8" y="75.2">VCCO_3</text>
<text x="115.8" y="77.8">VCCO_3</text>
<text x="4" y="82.8">B</text>
<text x="109.2" y="79">N2</text>
<text x="115.8" y="80.3">VCCO_3</text>
<text x="291.5" y="82.8">B</text>
<text x="228" y="101.9">5</text>
<text x="228" y="99.4">6</text>
<text x="233.5" y="100.6">C</text>
<text x="247.3" y="100.6">S#</text>
<text x="253.6" y="101.9">3</text>
<text x="253.6" y="99.4">1</text>
<text x="44.5" y="106.8">1</text>
<text x="49.9" y="106.8">2</text>
<text x="233" y="105.7">DQ1</text>
<text x="233" y="103.2">DQ0</text>
<text x="242.2" y="105.7">HOLD#</text>
<text x="246.4" y="103.2">W#</text>
<text x="253.6" y="104.5">7</text>
<text x="44.5" y="109.4">3</text>
<text x="44.5" y="111.9">5</text>
<text x="49.9" y="109.4">4</text>
<text x="49.9" y="111.9">6</text>
<text x="228" y="109.6">8</text>
<text x="233" y="110.8">VCC</text>
<text x="245.5" y="110.8">VSS</text>
<text x="253.6" y="109.6">4</text>
<text x="44.5" y="114.5">7</text>
<text x="44.5" y="117">9</text>
<text x="44.5" y="119.5">11</text>
<text x="48.8" y="117">10</text>
<text x="48.8" y="119.5">12</text>
<text x="49.9" y="114.5">8</text>
<text x="117" y="119.7">A1</text>
<text x="139.1" y="119.7">J5</text>
<text x="44.5" y="122.1">13</text>
<text x="48.8" y="122.1">14</text>
<text x="115.8" y="122.3">A16</text>
<text x="115.9" y="124.8">B11</text>
<text x="123.6" y="121">GND</text>
<text x="123.6" y="123.5">GND</text>
<text x="130.3" y="121">GND</text>
<text x="130.3" y="123.5">GND</text>
<text x="139.1" y="122.3">J8</text>
<text x="139.1" y="124.8">K7</text>
<text x="4" y="131.2">C</text>
<text x="115.8" y="129.9">D13</text>
<text x="117.1" y="127.4">B7</text>
<text x="123.6" y="126.1">GND</text>
<text x="123.6" y="128.6">GND</text>
<text x="123.6" y="131.2">GND</text>
<text x="130.3" y="126.1">GND</text>
<text x="130.3" y="128.6">GND</text>
<text x="130.3" y="131.2">GND</text>
<text x="139.1" y="127.4">K9</text>
<text x="139.1" y="129.9">L15</text>
<text x="291.5" y="131.2">C</text>
<text x="115.8" y="137.5">G15</text>
<text x="117" y="132.4">D4</text>
<text x="117.2" y="135">E9</text>
<text x="123.6" y="133.7">GND</text>
<text x="123.6" y="136.2">GND</text>
<text x="130.3" y="133.7">GND</text>
<text x="130.3" y="136.2">GND</text>
<text x="139.1" y="132.4">L2</text>
<text x="139.1" y="135">M8</text>
<text x="139.1" y="137.5">N13</text>
<text x="117" y="140.1">G2</text>
<text x="117" y="142.6">G8</text>
<text x="123.6" y="138.8">GND</text>
<text x="123.6" y="141.3">GND</text>
<text x="123.6" y="143.9">GND</text>
<text x="130.3" y="138.8">GND</text>
<text x="130.3" y="141.3">GND</text>
<text x="130.3" y="143.9">GND</text>
<text x="139.1" y="140.1">P3</text>
<text x="139.1" y="142.6">R10</text>
<text x="115.8" y="145.2">H12</text>
<text x="117" y="147.7">H7</text>
<text x="123.6" y="146.4">GND</text>
<text x="123.6" y="149">GND</text>
<text x="130.3" y="146.4">GND</text>
<text x="130.3" y="149">GND</text>
<text x="139.1" y="145.2">R6</text>
<text x="139.1" y="147.7">T1</text>
<text x="117" y="150.2">H9</text>
<text x="123.6" y="151.5">GND</text>
<text x="130.3" y="151.5">GND</text>
<text x="139.1" y="150.2">T16</text>
<text x="4" y="179.5">D</text>
<text x="291.4" y="179.5">D</text>
<text x="173.9" y="184.6">Title</text>
<text x="173.9" y="189.7">Size:</text>
<text x="191.7" y="189.7">Number:</text>
<text x="214.6" y="189.7">Revision:</text>
<text x="173.9" y="193.5">Date: 2015-7-2</text>
<text x="173.9" y="196">File:</text>
<text x="195.6" y="193.5">Time: 18:27:26</text>
<text x="214.6" y="193.5">Sheet4</text>
<text x="223.3" y="193.5">of 7</text>
<text x="38.2" y="199.8">1</text>
<text x="111.4" y="199.8">2</text>
<text x="184.5" y="199.8">3</text>
<text x="257.6" y="199.8">4</text>
</g>
<g font-size="2.3" fill="#800000">
<text x="26.3" y="22.8">FPGA_DONE</text>
<text x="103.6" y="20.6">D3V3</text>
<text x="152.4" y="20.7">D3V3</text>
<text x="26.1" y="27.9">FPGA_PROG_B</text>
<text x="182.6" y="25.6">D3V3</text>
<text x="26.7" y="35.6">FPGA_TCK</text>
<text x="279.5" y="33.3">CLK</text>
<text x="26.4" y="40.6">FPGA_TDO</text>
<text x="26.6" y="38.1">FPGA_TDI</text>
<text x="26.4" y="43.2">FPGA_TMS</text>
<text x="152.1" y="43.1">D1V2</text>
<text x="19.5" y="49.5">D3V3</text>
<text x="262.3" y="71.5">D3V3</text>
<text x="55.4" y="101.9">D3V3</text>
<text x="93.8" y="101.9">FPGA_TMS</text>
<text x="172.4" y="99.5">D3V3</text>
<text x="199.2" y="101.9">SPI_DIN</text>
<text x="199.3" y="99.4">SPI_CLK</text>
<text x="272.2" y="99.4">SPI_CS_N</text>
<text x="93.8" y="107">FPGA_TCK</text>
<text x="199" y="104.5">SPI_DOUT</text>
<text x="60.7" y="108.1">TMS</text>
<text x="60.7" y="110.6">TCK</text>
<text x="60.7" y="113.2">TDO</text>
<text x="93.8" y="112.1">FPGA_TDO</text>
<text x="214.7" y="110.8">D3V3</text>
<text x="60.7" y="115.7">TDI</text>
<text x="93.8" y="117.2">FPGA_TDI</text>
<text x="154.9" y="122.3">FPGA_DONE</text>
<text x="40.1" y="142.8">D1V2</text>
<text x="240.1" y="140.7">D3V3</text>
<text x="201.4" y="157.5">RESET</text>
<text x="199.9" y="167.7">FPGA_PROG_B R22</text>
<text x="63.2" y="173.1">D3V3</text>
</g>
<g font-size="2.3" fill="#000080">
<text x="48.5" y="20.3">U6E</text>
<text x="114.1" y="20.6">U6F</text>
<text x="26.2" y="30.6">R10</text>
<text x="37.2" y="30.7">10K</text>
<text x="27.7" y="47.9">R12</text>
<text x="38.7" y="48.5">10KL11</text>
<text x="48.5" y="53.4">XC6SLX9-2FTG256C</text>
<text x="262" y="81.5" transform="rotate(-90 262 81.5)">10K</text>
<text x="267.2" y="81.4" transform="rotate(-90 267.2 81.4)">10K</text>
<text x="272.1" y="82.2" transform="rotate(-90 272.1 82.2)">10K</text>
<text x="114.1" y="84.1">XC6SLX9-2FTG256C</text>
<text x="262" y="91.7" transform="rotate(-90 262 91.7)">R14</text>
<text x="267.4" y="91.6" transform="rotate(-90 267.4 91.6)">R13</text>
<text x="272.1" y="92.4" transform="rotate(-90 272.1 92.4)">R15</text>
<text x="231.2" y="96.8">U8</text>
<text x="42.7" y="103">P5</text>
<text x="78.5" y="104.5">R8</text>
<text x="88.7" y="104.5">33</text>
<text x="174" y="105.1" transform="rotate(-90 174 105.1)">330</text>
<text x="213.2" y="104.4">R16</text>
<text x="223.6" y="104.5">33R2</text>
<text x="78.5" y="109.6">R28</text>
<text x="88.7" y="109.6">33</text>
<text x="78.5" y="114.7">R29</text>
<text x="78.5" y="119.7">R48</text>
<text x="88.7" y="114.7">33</text>
<text x="88.7" y="119.7">33</text>
<text x="121.8" y="117.2">U6G</text>
<text x="174" y="117.8" transform="rotate(-90 174 117.8)">R17</text>
<text x="222.8" y="116.4" transform="rotate(-90 222.8 116.4)">104</text>
<text x="231.2" y="114.6">M25P16-VMN3PB</text>
<text x="44.8" y="125.8">JTAG</text>
<text x="222.8" y="124" transform="rotate(-90 222.8 124)">C4</text>
<text x="178.2" y="128.5" transform="rotate(-90 178.2 128.5)">LED5</text>
<text x="174.7" y="142.7" transform="rotate(-90 174.7 142.7)">220</text>
<text x="178.3" y="147.1" transform="rotate(-90 178.3 147.1)">CONFIG</text>
<text x="238.8" y="146.3" transform="rotate(-90 238.8 146.3)">R19</text>
<text x="247.5" y="146.1" transform="rotate(-90 247.5 146.1)">R18</text>
<text x="32.2" y="150.5">C7</text>
<text x="32.2" y="155.6">104</text>
<text x="39.6" y="150.5">C6</text>
<text x="39.6" y="155.6">104</text>
<text x="49.1" y="150.6">C8</text>
<text x="49.1" y="155.7">104</text>
<text x="56.7" y="150.6">C9</text>
<text x="56.7" y="155.7">104</text>
<text x="65.8" y="150.3">C5</text>
<text x="65.8" y="155.7">10uF</text>
<text x="121.8" y="155.3">XC6SLX9-2FTG256C</text>
<text x="174.8" y="154.4" transform="rotate(-90 174.8 154.4)">R20</text>
<text x="268" y="154.2">RESET</text>
<text x="216.3" y="157.5">R21</text>
<text x="228.8" y="157.7">100</text>
<text x="238.8" y="157.5" transform="rotate(-90 238.8 157.5)">10k</text>
<text x="247.4" y="157.8" transform="rotate(-90 247.4 157.8)">10k</text>
<text x="252.5" y="157.4">K5</text>
<text x="229" y="167.9">100</text>
<text x="253.1" y="166.7">K6</text>
<text x="268.6" y="166.3">CONFIG</text>
<text x="21.3" y="180.8">C25</text>
<text x="21.3" y="185.8">104</text>
<text x="29" y="180.8">C27</text>
<text x="29" y="185.8">104</text>
<text x="36.6" y="180.8">C20</text>
<text x="36.6" y="185.8">104</text>
<text x="43.6" y="180.7">C10</text>
<text x="43.6" y="185.8">104</text>
<text x="50.7" y="180.8">C11</text>
<text x="50.7" y="185.8">104</text>
<text x="59.6" y="180.8">C12</text>
<text x="59.6" y="185.8">104</text>
<text x="67.2" y="180.8">C13</text>
<text x="67.2" y="185.8">104</text>
<text x="76.1" y="180.8">C14</text>
<text x="76.1" y="185.8">104</text>
<text x="85" y="180.8">C15</text>
<text x="85" y="185.8">104</text>
<text x="92.7" y="180.8">C16</text>
<text x="92.7" y="185.8">104</text>
<text x="101.6" y="180.8">C17</text>
<text x="101.6" y="185.8">104</text>
<text x="110.5" y="180.8">C18</text>
<text x="110.5" y="185.8">104</text>
<text x="119.2" y="185.8">10uF</text>
<text x="121.8" y="180.8">C19</text>
<text x="237.5" y="183.3">*</text>
<text x="237.5" y="185.8">*</text>
<text x="237.5" y="188.4">*</text>
<text x="237.5" y="190.9">*</text>
<text x="180.3" y="196">I:\AX\AX309\2.0\4_FPGA.SchDoc</text>
<text x="237.5" y="193.5">*</text>
</g>
<g font-size="1.6" fill="#000080">
<text x="235.5" y="29.1">X1</text>
<text x="195.6" y="30.1">L1</text>
<text x="195.6" y="35.2">Bead</text>
<text x="261.7" y="32.7">R3</text>
<text x="271.9" y="32.7">33R</text>
<text x="213.4" y="40.3">R75</text>
<text x="223.6" y="40.3">10k</text>
<text x="205.7" y="45.4">C3</text>
<text x="205.7" y="47.9">0.1uF</text>
<text x="213.4" y="45.4">C46</text>
<text x="213.4" y="47.9">4.7uF</text>
<text x="233.7" y="45.4">50M</text>
</g>
</svg>
